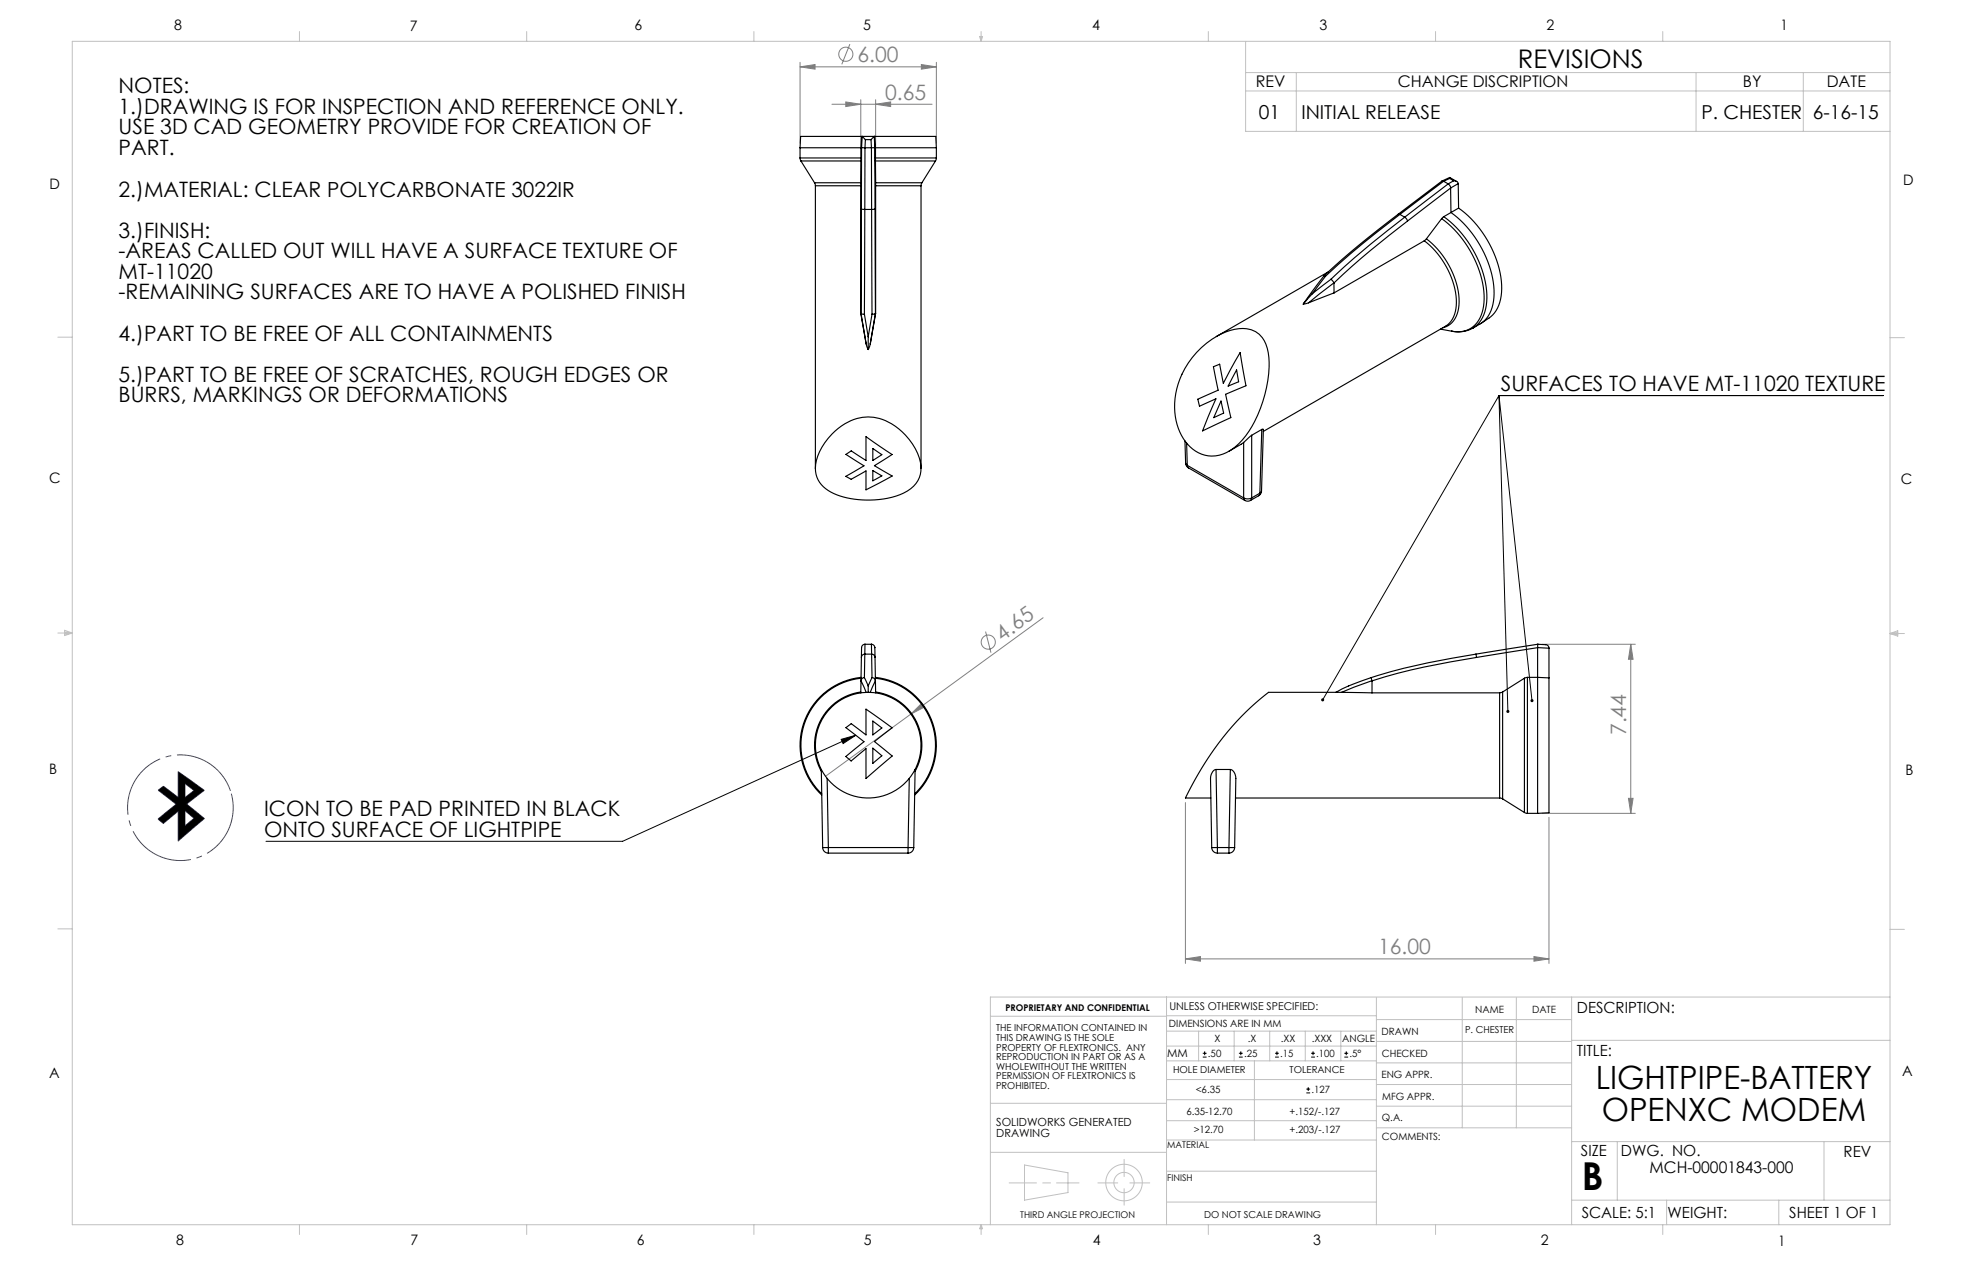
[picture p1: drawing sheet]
<svg xmlns="http://www.w3.org/2000/svg" width="432mm" height="279mm" viewBox="0 0 432 279" stroke-linecap="round" stroke-linejoin="round" font-family="sans-serif">
<g fill="none" stroke="#c0c0c0" stroke-width=".22">
<path d="M15.9 9.1h400.1v260.3h-400.1zM65.9 6.9v2.2M115.9 6.9v2.2M165.9 6.9v2.2M215.6 8h.6l-.3 1.1zM215.7 8l.2 1.1M215.9 6.9v2.2M216 8l-.1 1.1M265.9 6.9v2.2M274.1 9.1v19.8h141.9M274.1 16h141.9M285.3 16v12.9"/>
<path d="M315.9 6.9v2.2M365.9 6.9v2.2M373.3 16v12.9M396.9 16v12.9M274.1 20h141.9M12.7 74.2h3.2M416 74.3h3.1M12.7 139.3h3.2M14.2 139l1.7 .3M14.2 138.7l1.7 .6-1.7 .5zM15.9 139.3l-1.7 .2M416 139.4h3.1"/>
<path d="M416 139.4l1.7-.6v1.1zM416 139.4l1.7 .2M417.7 139.1l-1.7 .3M12.7 204.4h3.2M256.7 219.4v50M302.9 219.5v49.9M321.8 219.5v28.6M333.7 219.5v28.6M345.9 219.4v50M416 204.5h3.1M416 219.4h-198v50M218 223.6h38.7"/>
<path d="M256.7 226.9h46.2M256.7 230.1h46.2M256.7 223.5h46.2M256.7 233.4h46.2M256.7 237.5h46.2M263.8 226.9v6.5M271.6 226.9v6.5M276.1 233.4v17.4M279.4 226.9v6.5M287.3 226.9v6.5M295.1 226.9v6.5M302.9 233.8h43"/>
<path d="M302.9 229.1h43M302.9 224.3h43M302.9 238.6h43M345.9 228.9h70.1M218 253.5h38.7M218 242.7h38.7M225.5 256.3l9.5 1.7v4.4l-9.5 1.6zM247.4 255.1v3.7M256.7 257.7h46.2M256.7 250.8h46.2M256.7 241.9h46.2M256.7 246.6h46.2"/>
<path d="M302.9 248.1h43M302.9 243.4h43M345.9 251.2h70.1M355.9 251.2v12.8M401.4 251.2v12.8M65.9 269.4v2.2M115.9 269.4v2.2M165.9 269.4v2.2M215.9 269.4v2.2M215.9 269.4l.3 .9h-.6zM222.1 260.2h6M229.5 260.2h1.7"/>
<path d="M232.5 260.2h5M241.6 260.2h4.4M247.4 261.5v3.6M248.7 260.2h4.3M256.7 264.5h46.2M265.9 269.4v2.2M315.9 269.4v2.2M345.9 264h70.1M365.9 269.4v2.2M366.8 264v5.4M391.5 264v5.4"/>
<circle cx="247.4" cy="260.2" r="4"/>
<circle cx="247.4" cy="260.2" r="2.24"/>
</g>
<path d="M50.8 174.3a11.6 11.6 0 0 0-19.4-4.8 11.6 11.6 0 0 0 5.1 19.4 11.6 11.6 0 0 0 14.6-13.7l-.3-.9" fill="none" stroke="#00f" stroke-width=".22" stroke-dasharray="15.2 1.3 1.3 1.3" stroke-dashoffset="-.3" stroke-linecap="butt"/>
<path d="M34.8 173.8l1.2-.8 3.2 2.4v-5.6l5.8 4.1-3.9 3 3.9 3.2-5.8 4.9v-6.5l-3.3 2.7-1.1-1 4-3.3zM40.7 172.4l2 1.5-2 1.5zM40.7 178.4l2 1.6-2 1.7z" fill="none" stroke="#00f" stroke-width=".22"/>
<path d="M40.7 178.4l2 1.6-2 1.7zM40.7 172.4l2 1.5-2 1.5zM34.8 173.8l4 3.1-4 3.3 1.1 1 3.3-2.7v6.5l5.8-4.9-3.9-3.2 3.9-3-5.8-4.1v5.6l-3.2-2.4z" fill-rule="evenodd" fill="#000"/>
<g fill="none" stroke="#808080" stroke-width=".22">
<path d="M176.1 14.7l3.3-.5v1zM176.1 13.7v17.8M176.1 14.7h30M187 9.7l-1.7 4.5M202.8 14.2l3.3 .5-3.3 .5zM206.1 13.7v17.8M183.1 22.9h22M186.1 22.4l3.3 .5-3.3 .5zM189.4 21.9v18M192.7 22.9l3.3-.5v1zM192.7 21.9v18M216.9 138.9l1.2 4.7"/>
<path d="M229.6 135.9l-47.9 34.9M200.5 157.1l2.3-2.4 .6 .9zM339.4 141.7h20.5M358.9 141.7v37.2M358.9 141.7l.5 3.3h-1zM260.9 176.6v35.4M339.4 178.9h20.5M340.9 179.8v32.2M358.4 175.6h1l-.5 3.3zM260.9 211l3.3-.6v1.1zM260.9 211h80M337.6 210.4l3.3 .6-3.3 .5z"/>
<circle cx="186.2" cy="11.9" r="1.56"/>
<circle cx="217.5" cy="141.3" r="1.56"/>
</g>
<g fill="none" stroke="#000" stroke-width=".22">
<path d="M329.9 87h84.6M329.9 87l-38.8 67M329.9 87l2 69.5M329.9 87l7.3 67.1M185.1 162.7l3.2-.9-2.7 1.8zM188.3 161.8l-51.3 23.3h-78.5M264.7 232.6h.8M264.7 231.7h.8M265.1 231.3v.8M272.7 232.6h.8M272.7 231.7h.8M273.1 231.3v.8"/>
<path d="M280.6 232.6h.9M280.6 231.7h.9M281 231.3v.8M287.5 239.6h.8M287.9 239.2v.8M288.6 232.6h.8M288.6 231.7h.8M289 231.3v.8M295.9 232.6h.8M295.9 231.7h.8M296.3 231.3v.8M287.5 240.4h.8"/>
</g>
<path d="M185.1 162.7l3.2-.9-2.7 1.8zM290.8 153.7v.3l.1 .3 .2-.3-.2 .3a.34 .34 0 0 0 .5-.1 .34 .34 0 0 0-.1-.5 .34 .34 0 0 0-.5 0zM331.6 156.3l-.1 .3 .4 .3v-.4v.4a.34 .34 0 0 0 .3-.5 .34 .34 0 0 0-.6-.1zM336.9 153.9v.5l.3 .1v-.4v.4l.2-.1 .1-.4-.2-.2z" fill="#000"/>
<g fill="#808080">
<path d="M200.5 157.1l2.3-2.4 .6 .9z"/>
<path d="M186.1 22.4l3.3 .5-3.3 .5zM192.7 22.9l3.3-.5v1zM176.1 14.7l3.3-.5v1zM202.8 14.2l3.3 .5-3.3 .5zM260.9 211l3.3-.6v1.1zM337.6 210.4l3.3 .6-3.3 .5z"/>
<path d="M358.9 141.7l.5 3.3h-1zM358.4 175.6h1l-.5 3.3z"/>
</g>
<g fill="none" stroke="#000" stroke-width=".25">
<path d="M176.1 34.8l.2 .6M176.1 32.5h13.4M176.1 34.8h13.4M176.1 32.5v2.3M176.3 35.4h13.2M176.3 35.4l3 4.8M189.5 35.4l-.1 4.8M189.5 34.8v.6M189.5 32.5h.1M189.5 32.5v2.3M189.6 32.5v13.5M189.6 32.5h.8"/>
<path d="M189.6 32.5h.1M189.6 30h-13.4l-.1 2.5M189.6 30h2.9M189.6 30l-.1 2.5M189.7 30h.1M189.7 30l-.1 2.5M189.7 30l.8 .7M190.4 32.5h1.4M190.4 32.5l-.1 13.6M190.5 30.7l-.1 1.8M190.5 30.7h1.2M191.7 30.7l.1 1.8"/>
<path d="M191.8 32.5v13.6M192.4 30h.1M192.4 30l-.7 .7M192.4 30l.1 2.5M192.5 30h13.4l.2 2.5M192.5 30l.2 2.5M192.5 32.5h-.7M192.5 32.5h.1M192.5 32.5l.1 13.5M192.5 32.5h.2M192.7 34.8v.6M192.7 32.5h13.4"/>
<path d="M192.7 34.8h13.4M192.7 32.5v2.3M192.7 35.4h13.2M192.7 35.4v4.8M205.9 35.4l-3 4.8M206.1 34.8l-.2 .6M206.1 32.5v2.3M317.7 39.9l-.4-.1-9.6 7.3 .4 .1M317.7 39.9h.1M317.7 39.9l-9.6 7.3M317.7 39.9l1 .6M319 39.3l-1.3 .6"/>
<path d="M319 39.3l.9 .5M319.1 39l-.1 .3M319.1 39l-1.7 .8M319.1 39l1.5 .9M319.9 39.8a.91 .91 0 0 1 1 .6M319.9 39.8l-1.2 .7M179.3 40.2l.2 .7M179.3 40.2h10.1M179.5 40.9h9.9M179.5 40.9v62.1M189.4 40.9v28.1M189.4 40.2v.7"/>
<path d="M189.6 46l.7 .1M189.6 46l-.1 23M190.3 46.1l-.1 23M190.3 46.1h1.5M191.8 46.1l.1 23M192.6 46l-.8 .1M192.6 46l.1 23M192.7 40.2v.7M192.7 40.2h10.2M192.7 40.9h10M192.7 40.9v28.1M202.7 40.9v62.1"/>
<path d="M202.9 40.2l-.2 .7M292.3 59.8l-24.6 14.2M307.7 47.1a192.4 192.4 0 0 0-16.3 13.6M308.1 47.2l-5.2 4a158.5 158.5 0 0 0-11.2 9.6M308.1 47.2l1.1 .6M309.2 47.8a171.8 171.8 0 0 0-16.3 13.6M309.2 47.8l.6 .8M309.8 48.6l-10.2 8.2-6 5.5M313.5 53a18 18 0 0 1 7 14.3 5.3 5.3 0 0 1-2.4 4.5l-40.1 23.1M313.5 53l-19.9 11.4M313.9 52.5l-.4 .5M313.9 52.5a18.3 18.3 0 0 1 7.2 14.6 5 5 0 0 1-3.6 5"/>
<path d="M317.3 48.1a23.3 23.3 0 0 1 9.3 17.7 6.9 6.9 0 0 1-3.9 6.9l-1.8 .3-1.4-.1M317.3 48.1l-3.4 4.4M317.7 47.7l-.4 .4M317.7 47.7a23.6 23.6 0 0 1 9.5 17.9 7.3 7.3 0 0 1-3.1 6.6M318.7 40.5l-9.5 7.3M318.7 40.5h.1M318.7 40.5l.5 .4 .1 .5M319.3 41.4v5.4a23.6 23.6 0 0 1 9.5 17.8 7.3 7.3 0 0 1-3.1 6.7 7.5 7.5 0 0 1-5.9 1.6h-.3M319.3 41.4l-9.5 7.2M319.3 41.4h.1M320.9 40.4h.1M320.9 40.4l-1.6 1"/>
<path d="M320.9 40.4l.1 5.4M321 45.8a23.4 23.4 0 0 1 9.5 17.7 7.6 7.6 0 0 1-2.8 6.5l-1.7 1.1M321 45.8l-3.3 1.9M189.4 69l1.2 6.7M189.5 69h-.1M189.5 69h.1M189.5 69l.7 .1M189.5 69l1.1 6.7M190.2 69.1l.9 5M190.6 75.7l.5 1.2M191.1 74.1v2.8M191.5 75.7l-.4 1.2"/>
<path d="M191.9 69.1l-.8 5M192.7 69l-.8 .1M192.7 69l-1.2 6.7M192.7 69h.1M264.4 76.5a13.3 13.3 0 0 1 10-4.2 5.7 5.7 0 0 1 4.7 5.3 26.6 26.6 0 0 1-6.5 20 7.5 7.5 0 0 1-8.9 2 11.1 11.1 0 0 1-5.2-9.9 17.8 17.8 0 0 1 5.9-13.2zM288 66.6l-1.2 .3M288.8 64.6l-2 2.3M291.3 60.7l-4.5 6.2M291.3 60.7l.4 .1M291.7 60.8l-2.9 3.8M292.9 61.4l-4.1 3.2M292.9 61.4l.7 .8"/>
<path d="M293.6 62.2l-5.6 4.4M293.6 62.2v.1M293.6 62.3v2.1M293.6 64.4l-5.6 2.2M317 72.4l2.5 .5M183.1 95.5a10.2 10.2 0 0 1 14-1.7 13.2 13.2 0 0 1 5.6 8.9 6.2 6.2 0 0 1-4.7 6.1 20.4 20.4 0 0 1-15.2-.6 5.9 5.9 0 0 1-2.8-7.9 13.8 13.8 0 0 1 3.1-4.8zM186.2 100l1.1-.8 3.3 2.1v-5.2l5.7 3.9-3.9 2.4 4 2.3-5.8 3.1v-4.2l-3.3 1.8-1.2-.6 4-2.3zM192.1 98.7l2 1.3-2 1.3zM260.8 97l.1 4.9M261.2 97.5l.1 4.9M267 80.7l1.4-.6 .8 4.2 3.7-6.7 1.3 7.3-4.5 1.8 1.2 5.2-6.2 2.9 2.9-7.1-3.6 1.7-.4-1.6 4.5-2zM268.7 88.2l.6 2.7-2.2 1z"/>
<path d="M272.2 81.4l.4 2.6-2.3 .9zM273.7 97.3l-3.2 2M273.7 97.3v12.2M275.5 95.8l-1.8 1.5M275.5 95.8v13.7M277.7 94.5h.3l-.4 13.5M277.7 94.5l-2.2 1.3M277.7 94.5l-.4 14M192.1 103.5l2 1.2-2 1.1zM260.9 101.9l.2 .6 .5 .4M260.9 101.9l.4 .5M261.3 102.4l.3 .5"/>
<path d="M261.3 102.4l12.4 7.1M261.6 102.9l12.4 7.2M273.7 109.5a1.9 1.9 0 0 0 1.8 0M273.7 109.5l.3 .6M274 110.1a1.25 1.25 0 0 0 1.2 0M275.5 109.5l-.3 .6M277 109.1l-1.8 1M277.3 108.5l-.3 .6M277.3 108.5l-1.8 1M277.6 108l-.1 .6-.5 .5M277.6 108l-.3 .5M189.4 152.2a11.8 11.8 0 0 0-8.6 17.5"/>
<path d="M189.5 149.8l-.1 2.6M189.5 149.8l1.1 2.5M189.5 149.8h.1M189.5 149.2a14.8 14.8 0 0 0-12.4 10 14.8 14.8 0 0 0 3.7 15.4M189.5 149a15 15 0 0 0-12.7 10.2 15 15 0 0 0 4.1 15.7M189.6 144.6l-.1 5.2M189.6 142.5v2.1M189.6 142.5h.1M190.2 149.1l-.5 .2-.2 .5M190.2 149.1l.9 1.8M190.3 143.9l-.1 5.2M190.3 143.9a.74 .74 0 0 0-.7 .7"/>
<path d="M190.3 143.9h1.5M190.4 141.7l-.6 .3-.2 .5M190.4 141.7h1.4M190.4 141.7l-.1 2.2M191.1 150.9v1.4M191.8 141.7v2.2M191.8 141.7l.6 .3 .1 .5M191.8 143.9l.1 5.2M191.8 143.9a.74 .74 0 0 1 .8 .7M191.9 149.1l-.8 1.8M191.9 149.1l.6 .2 .2 .5M192.1 158.6l2 1.6-2 1.5z"/>
<path d="M192.5 142.5h.1M192.5 142.5l.1 2.1M192.6 144.6l.1 5.2M192.7 149a15 15 0 0 1 12.6 10.2 15 15 0 0 1-4 15.7M192.7 149.2a14.8 14.8 0 0 1 12.4 10 14.8 14.8 0 0 1-3.8 15.4M192.7 149.8l-1.2 2.5M192.7 149.8h.1M192.7 149.8v2.6M192.7 152.2a11.8 11.8 0 0 1 8.7 17.5M294 152.3h-14.8a64.8 64.8 0 0 0-18.3 23.3h5.6M294 152.3h1.2M295.2 152.3l6.8 .1"/>
<path d="M301.8 149.1l.2 .7M301.8 149.1l-5 1.8-2.8 1.4M302 149.8l-6.8 2.5M302 149.8h.1M302 152.4h28M302 149.8v2.6M324.8 143.9a137.9 137.9 0 0 0-23 5.2M324.8 143.9l.2 .7M325 144.6a141.1 141.1 0 0 0-23 5.2M330 152.4v23.2M330.7 152.2l-.7 .2M330.7 152.2v23.6"/>
<path d="M335.5 149.2v29.5M335.5 149.2l-4.8 3M336.2 149l-.7 .2M336.2 149v29.9M336.2 149h2.2M338.4 149v29.9M338.4 142.5l-13.4 2.1M338.4 141.7l-13.6 2.2M338.4 141.7v.8M338.4 141.7l1.8 .1a.75 .75 0 0 1 .7 .8M338.4 141.7h.1M338.4 149l2.5 .1"/>
<path d="M338.4 142.5v6.5M338.4 142.5h.1M338.4 142.5l2.5 .1M340.9 149.1v29.7l-2.5 .1M340.9 142.6v6.5M180.8 169.3l.3 17.2M182 171.3l.3 15.2M186.2 160.1l1.1-.9 3.3 2.5v-5.7l5.7 4.1-3.9 3 4 3.2-5.8 5v-6.6l-3.3 2.7-1.2-1 4-3.2zM192.1 164.6l2 1.7-2 1.6zM200.1 171.3l-.3 15.2M201.4 169.3l-.3 17.2M267.6 169.3h-.1a1.88 1.88 0 0 0-1.1 2l.3 15.2"/>
<path d="M267.6 169.3h3.2M267.6 169.3l.3 17.2M270.8 169.3l.4 .1 .5 .6 .3 1.3-.3 15.2M270.8 169.3l-.3 17.2M271.9 175.6h58.1M330 175.6l.7 .2M330.7 175.8l4.8 2.9M335.5 178.7l.7 .2M336.2 178.9h2.2M181.1 186.5h1.2M181.1 186.5a1.25 1.25 0 0 0 1.2 1.2M182.3 186.5v1.2"/>
<path d="M182.3 186.5h17.5M182.3 187.7h17.5M199.8 186.5h1.3M199.8 186.5v1.2M201.1 186.5a1.25 1.25 0 0 1-1.3 1.2M266.7 186.5h1.2M266.7 186.5a1.25 1.25 0 0 0 1.2 1.2M267.9 186.5v1.2M267.9 186.5h2.6M267.9 187.7h2.6M270.5 186.5h1.2M270.5 186.5v1.2"/>
<path d="M271.7 186.5a1.25 1.25 0 0 1-1.2 1.2"/>
<circle cx="191.1" cy="163.9" r="11.6"/>
</g>
<text font-size="8.5" x="348.1" y="261.8">B</text>
<g font-size="7.1">
<text x="351.2" y="239.5">LIGHTPIPE-BATTERY</text>
<text x="352.5" y="246.6">OPENXC MODEM</text>
</g>
<text font-size="5.6" x="334.1" y="15">REVISIONS</text>
<g font-size="4.7" fill="#808080">
<text x="188.7" y="13.6">6.00</text>
<text x="194.8" y="21.9">0.65</text>
<text x="220.6" y="141.1" transform="rotate(-36 220.6 141.1)">4.65</text>
<text x="357.9" y="161.7" transform="rotate(-90 357.9 161.7)">7.44</text>
<text x="303.3" y="209.9">16.00</text>
</g>
<g font-size="4.7">
<text x="26.1" y="20.5">NOTES:</text>
<text x="26.1" y="25.1">1.)DRAWING IS FOR INSPECTION AND REFERENCE ONLY.</text>
<text x="26.1" y="29.6">USE 3D CAD GEOMETRY PROVIDE FOR CREATION OF</text>
<text x="26.1" y="34.1">PART.</text>
<text x="26.1" y="43.2">2.)MATERIAL: CLEAR POLYCARBONATE 3022IR</text>
<text x="26.1" y="52.3">3.)FINISH:</text>
<text x="26.1" y="56.8">-AREAS CALLED OUT WILL HAVE A SURFACE TEXTURE OF</text>
<text x="26.1" y="61.3">MT-11020</text>
<text x="26.1" y="65.9">-REMAINING SURFACES ARE TO HAVE A POLISHED FINISH</text>
<text x="26.1" y="74.9">4.)PART TO BE FREE OF ALL CONTAINMENTS</text>
<text x="26.1" y="84">5.)PART TO BE FREE OF SCRATCHES, ROUGH EDGES OR</text>
<text x="26.1" y="88.5">BURRS, MARKINGS OR DEFORMATIONS</text>
<text x="330.3" y="86">SURFACES TO HAVE MT-11020 TEXTURE</text>
<text x="58.1" y="179.5">ICON TO BE PAD PRINTED IN BLACK</text>
<text x="58.1" y="184.1">ONTO SURFACE OF LIGHTPIPE</text>
</g>
<g font-size="4.2">
<text x="277" y="26.1">01</text>
<text x="286.4" y="26.1">INITIAL RELEASE</text>
<text x="374.4" y="26.1">P. CHESTER 6-16-15</text>
</g>
<g font-size="3.5">
<text x="276.4" y="19.1">REV</text>
<text x="307.7" y="19.1">CHANGE DISCRIPTION</text>
<text x="383.6" y="19.1">BY</text>
<text x="402" y="19.1">DATE</text>
<text x="363" y="258.1">MCH-00001843-000</text>
</g>
<g font-size="3.4">
<text x="347.1" y="222.9">DESCRIPTION:</text>
<text x="347.1" y="232.3">TITLE:</text>
<text x="347.9" y="254.3">SIZE</text>
<text x="356.7" y="254.4">DWG. NO.</text>
<text x="405.7" y="254.5">REV</text>
<text x="348.1" y="267.9">SCALE: 5:1</text>
<text x="367" y="268">WEIGHT:</text>
<text x="393.8" y="267.9">SHEET 1 OF 1</text>
</g>
<g font-size="3.2">
<text x="38.3" y="6.7">8</text>
<text x="90.2" y="6.7">7</text>
<text x="139.7" y="6.5">6</text>
<text x="190" y="6.5">5</text>
<text x="240.4" y="6.5">4</text>
<text x="290.4" y="6.7">3</text>
<text x="340.4" y="6.5">2</text>
<text x="391.9" y="6.7">1</text>
<text x="10.9" y="41.6">D</text>
<text x="418.9" y="40.7">D</text>
<text x="10.9" y="106.3">C</text>
<text x="418.4" y="106.4">C</text>
<text x="10.8" y="170.2">B</text>
<text x="419.4" y="170.6">B</text>
<text x="10.8" y="237.2">A</text>
<text x="418.6" y="236.8">A</text>
<text x="38.8" y="273.8">8</text>
<text x="90.4" y="273.8">7</text>
<text x="140.2" y="273.8">6</text>
<text x="190.1" y="273.9">5</text>
<text x="240.5" y="273.8">4</text>
<text x="289" y="273.9">3</text>
<text x="339.1" y="273.8">2</text>
<text x="391.4" y="274.1">1</text>
</g>
<g font-size="2.5">
<text x="256.9" y="232.6">MM</text>
<text x="219.3" y="247.7">SOLIDWORKS GENERATED</text>
<text x="219.3" y="250.2">DRAWING</text>
</g>
<text font-size="2.4" x="257.4" y="222.3">UNLESS OTHERWISE SPECIFIED:</text>
<g font-size="2.2">
<text x="257.3" y="226">DIMENSIONS ARE IN MM</text>
<text x="304.1" y="227.7">DRAWN</text>
<text x="324.7" y="222.9">NAME</text>
<text x="337.2" y="222.9">DATE</text>
<text x="265.8" y="232.6">.50</text>
<text x="267.3" y="229.2">X</text>
<text x="273.8" y="232.6">.25</text>
<text x="274.7" y="229.2">.X</text>
<text x="281.7" y="232.6">.15</text>
<text x="281.9" y="229.2">.XX</text>
<text x="288.7" y="229.2">.XXX</text>
<text x="289.7" y="232.6">.100</text>
<text x="295.4" y="229.2">ANGLE</text>
<text x="297" y="232.6">.5°</text>
<text x="304.1" y="232.6">CHECKED</text>
<text x="304" y="237.2">ENG APPR.</text>
<text x="261.1" y="245.2">6.35-12.70</text>
<text x="263.2" y="240.4">&lt;6.35</text>
<text x="283.8" y="245.2">+.152/-.127</text>
<text x="288.6" y="240.4">.127</text>
<text x="304.2" y="241.9">MFG APPR.</text>
<text x="262.7" y="249.3">&gt;12.70</text>
<text x="283.8" y="249.3">+.203/-.127</text>
<text x="304.1" y="246.7">Q.A.</text>
<text x="304.1" y="250.9">COMMENTS:</text>
</g>
<g font-size="2.1">
<text x="219.2" y="226.9">THE INFORMATION CONTAINED IN</text>
<text x="322.4" y="227.3">P. CHESTER</text>
<text x="219.2" y="229">THIS DRAWING IS THE SOLE</text>
<text x="219.2" y="231.1">PROPERTY OF FLEXTRONICS. ANY</text>
<text x="219.2" y="233.2">REPRODUCTION IN PART OR AS A</text>
<text x="219.2" y="235.3">WHOLEWITHOUT THE WRITTEN</text>
<text x="219.2" y="237.5">PERMISSION OF FLEXTRONICS IS</text>
<text x="219.2" y="239.6">PROHIBITED.</text>
<text x="258.2" y="236.1">HOLE DIAMETER</text>
<text x="283.8" y="236.1">TOLERANCE</text>
<text x="265" y="268">DO NOT SCALE DRAWING</text>
</g>
<g font-size="2">
<text x="221.3" y="222.3">PROPRIETARY AND CONFIDENTIAL</text>
<text x="256.9" y="252.6">MATERIAL</text>
<text x="256.9" y="259.7">FINISH</text>
<text x="224.5" y="267.9">THIRD ANGLE PROJECTION</text>
</g>
</svg>
